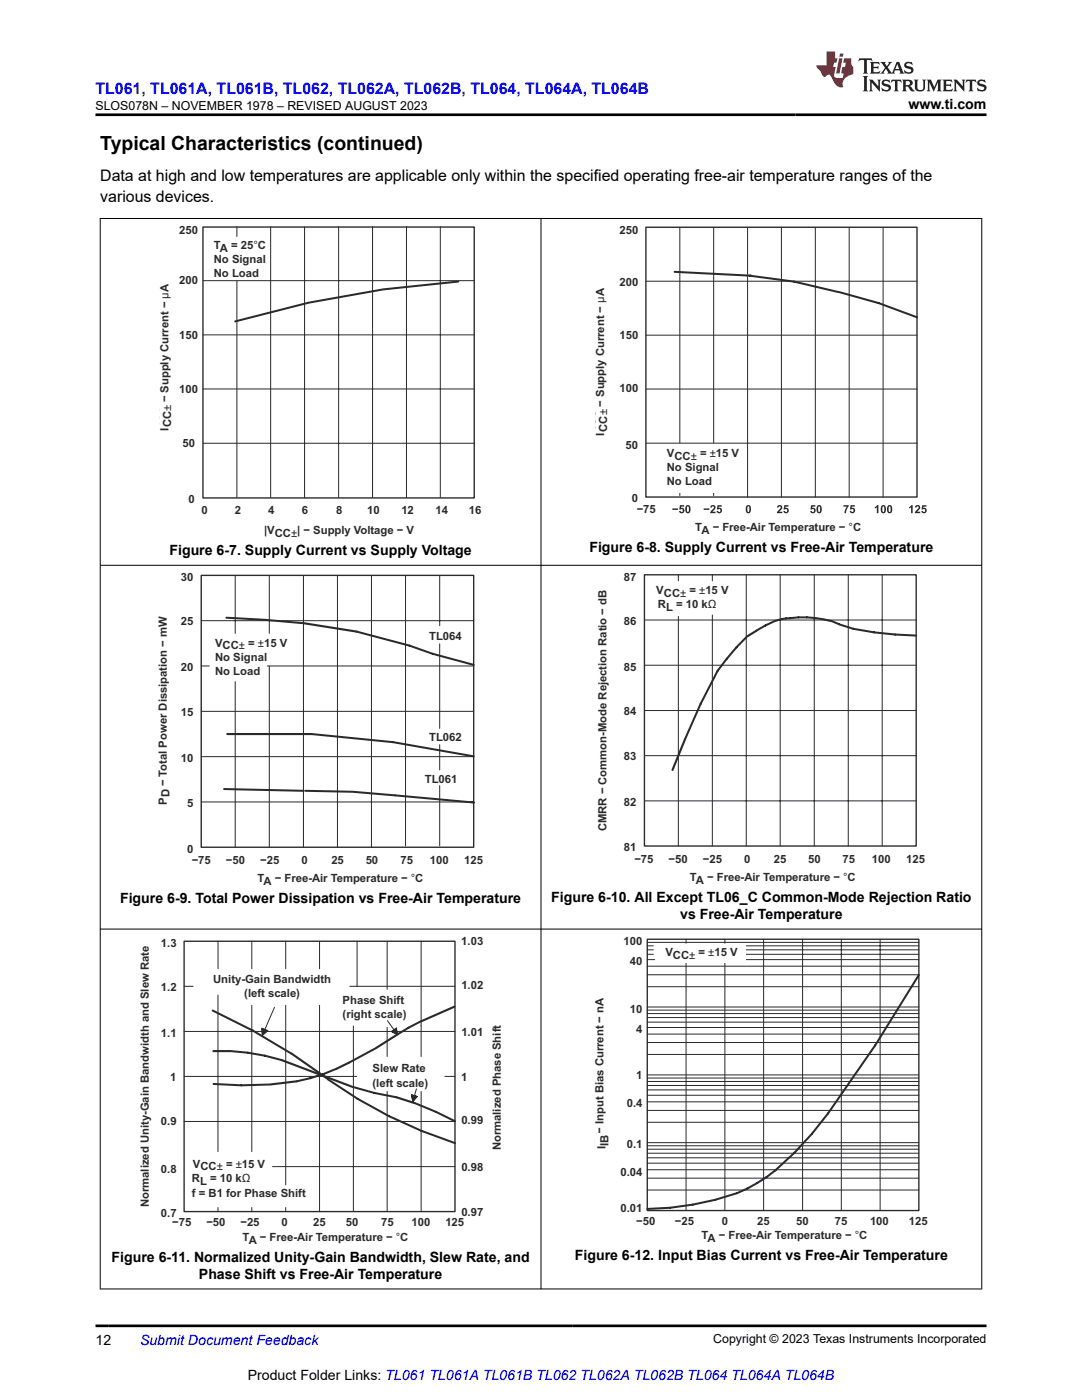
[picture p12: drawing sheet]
<svg xmlns="http://www.w3.org/2000/svg" width="216mm" height="279mm" viewBox="0 0 216 279" stroke-linecap="round" stroke-linejoin="round" font-family="sans-serif">
<path d="M40.5 45.3h54.1v54.1h-54.1z" fill="none" stroke="#2b292a" stroke-width=".27"/>
<path d="M91.4 56.2l-15 1.6-14.8 2.6-14.7 3.7" fill="none" stroke="#2b292a" stroke-width=".4"/>
<path d="M40.5 56h54.1M47.3 45.2v2M47.3 56v43.3M54 45.2v54.1M60.8 45.3v54.1M67.6 45.2v54.1M74.3 45.2v54.1M81.1 45.2v54.1M87.9 45.2v54.1M40.5 77.6h54.1M40.5 66.8h54.1M40.5 88.5h54.1" fill="none" stroke="#2b292a" stroke-width=".2"/>
<path d="M31.9 80.7h3.1v6.3h-3.1z" fill-rule="evenodd" fill="#fff"/>
<path d="M128.9 56.1h54.1M135.7 45.4v53.5M155.9 45.4v53.8M162.7 45.4v53.8M169.4 45.4v53.8M176.2 45.4v53.8M128.9 77.6h54.1M128.9 66.9h54.1" fill="none" stroke="#2b292a" stroke-width=".2"/>
<path d="M134.6 54.3l15.3 .7M149.6 55l8.9 1.2 8.7 2.1M167.5 58.3l7.8 2.2 7.7 2.8" fill="none" stroke="#2b292a" stroke-width=".4"/>
<path d="M128.9 45.4h54.1v53.8h-54.1z" fill="none" stroke="#2b292a" stroke-width=".27"/>
<path d="M134.2 101.5h1.1v.3h-1.1zM135.7 100.8h.8v.3h-.6v.3a.54 .54 0 0 1 .7 .4 .54 .54 0 0 1-.5 .6 .54 .54 0 0 1-.6-.4h.3l.1 .1a.27 .27 0 0 0 .3-.3 .27 .27 0 0 0-.4-.1h-.3zM136.9 101a.56 .56 0 0 1 .7-.1 .56 .56 0 0 1 .2 .7 .58 .58 0 0 1-.5 .8 .58 .58 0 0 1-.6-.8zM137.2 101.1l-.1 .1a.71 .71 0 0 0 .2 1 .9 .9 0 0 0 0-1.2zM140.4 101.5h1.1v.3h-1.1zM141.9 100.9a.55 .55 0 0 1 .8 .2 .55 .55 0 0 1-.3 .8l-.2 .2h.6v.3h-1.1l.6-.8a.24 .24 0 0 0 .2-.3 .24 .24 0 0 0-.2-.2 .24 .24 0 0 0-.3 .2h-.3zM143.2 100.8h.8v.3h-.6v.3a.54 .54 0 0 1 .7 .4 .54 .54 0 0 1-.5 .6 .54 .54 0 0 1-.6-.4h.3l.1 .1a.27 .27 0 0 0 .4-.3 .27 .27 0 0 0-.5-.1h-.3zM149 101a.56 .56 0 0 1 .7-.1 .56 .56 0 0 1 .1 .7 .58 .58 0 0 1-.5 .8 .58 .58 0 0 1-.5-.8zM149.2 101.1v.1a.71 .71 0 0 0 .1 1 .9 .9 0 0 0 0-1.2zM155.2 100.9a.55 .55 0 0 1 .8 .2 .55 .55 0 0 1-.3 .8l-.2 .2h.6v.3h-1.1l.6-.8a.24 .24 0 0 0 .2-.3 .24 .24 0 0 0-.2-.2 .24 .24 0 0 0-.2 .2h-.4zM156.5 100.8h.8v.3h-.6v.3a.54 .54 0 0 1 .7 .4 .54 .54 0 0 1-.4 .6 .54 .54 0 0 1-.7-.4h.3l.1 .1a.27 .27 0 0 0 .4-.3 .27 .27 0 0 0-.5-.1h-.3zM161.9 100.8h.8v.3h-.6v.3a.54 .54 0 0 1 .6 .4 .54 .54 0 0 1-.4 .6 .54 .54 0 0 1-.6-.4h.3l.1 .1a.27 .27 0 0 0 .3-.3 .27 .27 0 0 0-.4-.1h-.3zM163.1 101a.56 .56 0 0 1 .7-.1 .56 .56 0 0 1 .2 .7 .58 .58 0 0 1-.6 .8 .58 .58 0 0 1-.5-.8zM163.3 101.1v.1a.71 .71 0 0 0 .1 1 .9 .9 0 0 0 0-1.2zM168.3 100.8h1l-.5 1.6h-.3v-.2l.5-1.1h-.7zM169.7 100.8h.9v.3h-.6l-.1 .3a.54 .54 0 0 1 .7 .4 .54 .54 0 0 1-.4 .6 .54 .54 0 0 1-.7-.4h.4v.1a.27 .27 0 0 0 .4-.3 .27 .27 0 0 0-.5-.1h-.2zM174.6 101.2l.4-.4h.3v1.6h-.3v-1.2l-.4 .3zM175.9 101a.56 .56 0 0 1 .7-.1 .56 .56 0 0 1 .2 .7 .58 .58 0 0 1-.5 .8 .58 .58 0 0 1-.6-.8zM176.2 101.1l-.1 .1a.7 .7 0 0 0 .2 1 .9 .9 0 0 0 0-1.2zM177.1 101a.56 .56 0 0 1 .8-.1 .56 .56 0 0 1 .1 .7 .58 .58 0 0 1-.5 .8 .58 .58 0 0 1-.5-.8zM177.4 101.1l-.1 .1a.71 .71 0 0 0 .2 1 .9 .9 0 0 0 0-1.2zM181.4 101.2l.5-.4h.2v1.6h-.3v-1.2l-.4 .3zM182.7 100.9a.55 .55 0 0 1 .9 .2 .55 .55 0 0 1-.3 .8l-.3 .2h.6v.3h-1.1l.7-.8a.24 .24 0 0 0 .2-.3 .24 .24 0 0 0-.3-.2 .24 .24 0 0 0-.2 .2h-.3zM184 100.8h.8v.3h-.5l-.1 .3a.54 .54 0 0 1 .7 .4 .54 .54 0 0 1-.4 .6 .54 .54 0 0 1-.7-.4h.3l.1 .1a.27 .27 0 0 0 .4-.3 .27 .27 0 0 0-.5-.1h-.2z" fill="#2b292a"/>
<path d="M118.9 81.6h3v6.2h-3z" fill-rule="evenodd" fill="#fff"/>
<path d="M142.4 45.4v53.5" fill="none" stroke="#2b292a" stroke-width=".2"/>
<path d="M131.7 88.6h18.7v9.6h-18.7z" fill-rule="evenodd" fill="#fff"/>
<path d="M131.7 88.6h18.7v9.6h-18.7z" fill="none" stroke="#fff" stroke-width=".27"/>
<g fill="none" stroke="#2b292a" stroke-width=".2">
<path d="M149.2 45.4v53.8M128.9 88.4h54.1M46.9 114.8v11.6M53.7 114.8v11.6M60.6 114.8v54.3M67.3 114.8v54.3M74.1 114.8v54.3M80.9 114.8v54M87.7 114.8v10.1M40.2 132.9h1.6M40.2 123.9h54.3M46.9 136v33.1"/>
<path d="M53.3 132.9h41.2M53.7 132.9v36.2M87.7 128.5v16.9M40.2 151h54.3M40.2 142h54.3M87.7 148.6v5M40.2 160h54.3"/>
</g>
<path d="M45.2 123.3l7.6 .4 7.6 .7M71.1 126l10.6 2.8 4.6 1.7 8.2 2.2M44.7 157.5l15.9 .3M61 157.8l9.4 .2 24.1 2.2-.2-.2M62.2 146.5l16.2 1.6 16.1 2.8" fill="none" stroke="#2b292a" stroke-width=".4"/>
<path d="M40.2 114.8h54.3v54.3h-54.3z" fill="none" stroke="#2b292a" stroke-width=".27"/>
<path d="M31.6 157.2h3.3v4.6h-3.3z" fill-rule="evenodd" fill="#fff"/>
<g fill="none" stroke="#2b292a" stroke-width=".2">
<path d="M135.4 114.7v1.2M142.1 114.7v1.2M148.9 114.7v54.1M155.7 114.7v54.1M162.5 114.7v54.1M169.3 114.7v54.1M176 114.7v54.1M128.6 132.8h54.2M128.6 123.7h54.2M135.4 123v45.8M142.1 122.7v46.1M87.7 156.8v12"/>
<path d="M128.6 159.8h54.2M128.6 150.8h54.2M128.6 141.8h54.2M36.7 196.8h1.8M43.5 198.6v31.2M43.5 187.8v5.5M50.2 187.8v5.5M57 187.8v5.5M63.8 187.8v5.5M69.8 196.8h21M71.3 187.8v9.1M77.3 187.8v9.6"/>
<path d="M84 187.8v23.1M129.2 188.1h54.1M129.2 188.8h1.2M129.2 189.6h1.2M129.2 190.5h1.2M129.2 191.5h54.1M129.2 192.8h54.1M129.2 194.5h54.1M129.2 196.9h54.1M136.9 187.4v.8M136.9 191.5v50.1M144.6 187.4v.8"/>
<path d="M144.6 191.5v50.1M148.4 188.8h34.9M148.4 189.6h34.9M148.4 190.5h34.9M152.4 187.4v54.2M160.1 187.4v54.2M167.9 187.4v54.2M175.6 187.4v54.2M36.7 214.8h34.5M36.7 205.8h54.1M50.2 200.6v29.2M52.3 205.3v.2"/>
<path d="M52.4 205.4l-.1 .4M52.5 205.4l-.2 .6M52.6 205.4l-.3 .8M52.7 205.5l-.4 .9M52.8 205.5l-.5 1.1 1.1-.8M52.9 205.6l-.4 .9M53 205.6l-.3 .7M53.1 205.7l-.2 .5M53.2 205.7l-.2 .3M53.3 205.7l-.1 .2M54.8 201l-2.5 5.6v-1.3M57 200.6v35.9"/>
<path d="M63.8 200.6v41.2M70.5 204.8v37M77.3 205v5.9M77.3 217.8v24M77.3 203.7l2 2.8-1.2-.6 1-.7 .2 1.3-.7-1M78.2 205.8l.1 .2M78.3 205.7l.2 .4M78.4 205.7l.3 .5M78.4 205.6l.5 .7M78.5 205.6l.6 .8M78.7 205.5l.6 .8M78.8 205.4l.4 .7"/>
<path d="M78.9 205.4l.3 .4M78.9 205.3l.3 .3M79 205.2l.1 .2M82.2 218.5l-.1 .2M82.3 218.6l-.1 .4M82.4 218.6l-.1 .6M82.5 218.6l-.2 .8M82.6 218.6l-.3 1M82.8 218.7l-.3 1M82.9 218.7l-.2 .8M83 218.8l-.2 .5M83.1 218.8l-.1 .3"/>
<path d="M83.1 217.3l-.7 2.5-.3-1.3 1.2 .3-.9 1 .3-1.2M83.2 218.8l-.1 .2M84 217.8v24M88.8 214.8h2M129.2 201h54.1M129.2 201.6h54.1M129.2 202.3h54.1M129.2 203.1h54.1M129.2 204h54.1M129.2 205.1h54.1M129.2 206.4h54.1M129.2 208.1h54.1"/>
<path d="M129.2 210.4h54.1M129.2 214.5h54.1M129.2 219.9h54.1M129.2 218.6h54.1M129.2 217.5h54.1M129.2 216.6h54.1M129.2 215.8h54.1M129.2 215.1h54.1M36.7 223.8h54.1M54.4 232.8h36.4M129.2 228h54.1M129.2 224h54.1"/>
<path d="M129.2 221.6h54.1M129.2 228.7h54.1M129.2 229.4h54.1M129.2 230.2h54.1M129.2 231.1h54.1M129.2 232.1h54.1M129.2 233.4h54.1M129.2 235.1h54.1M129.2 237.5h54.1M43.5 241v.8M50.2 241v.8M57 241v.8"/>
</g>
<g fill="none" stroke="#2b292a" stroke-width=".42">
<path d="M60.6 124.4l10.5 1.6M150.9 125.9l-1.7 1M155.1 123.8l-.4 .1M164.5 123.6l1.4 .3M45.4 146.5h16.8M136.7 147.4l-2.5 6.3M42.6 209.8h3.4M56.1 211.5l14.1 5.4M58.2 210.3l7.2 5M59.2 215.8l-5.3 .6M69.6 212.1l-2.5 1.2M79.1 219l3.8 1.2"/>
<path d="M79.5 206.3l-4.6 2.9M90.7 200.9l-7.1 3.1"/>
</g>
<g fill="none" stroke="#2b292a" stroke-width=".4">
<path d="M149.1 127l-2.1 2.2-3.8 4.7-3.4 6.6-3 6.8M154.5 124l-3.5 1.8M164.3 123.6a21.8 21.8 0 0 0-9 .1M166 124l1.4 .6M167.5 124.6l2.8 .9 4.1 .7 4.2 .4 4.2 .2M183.3 194.6l-8.7 14-9.4 13.6a59.9 59.9 0 0 1-12.3 12.7 28.1 28.1 0 0 1-10.2 4.5l-4.5 1-4.5 .6-4.5 .3M42.4 201.7l8 4 7.7 4.6M42.6 216.3l5.5 .3 5.6-.2M46 209.8l3.4 .3 3.4 .6 3.3 .8M52.3 205.3l1.1 .5M65.4 215.4a92.4 92.4 0 0 0 25.4 12.7M67.1 213.3l-2.6 1-2.6 .9-2.7 .6"/>
<path d="M70.4 216.9l4.3 1.2 4.4 .9M74.8 209.3l-5.2 2.8M83.4 204.1l-3.7 2.1M83.1 220.3l3.9 1.6 3.8 1.9"/>
</g>
<path d="M128.6 114.7h54.2v54.1h-54.2zM36.7 187.8h54.1v54h-54.1zM129.2 187.4h54.1v54.2h-54.1z" fill="none" stroke="#2b292a" stroke-width=".27"/>
<g fill="#fff">
<path d="M130.8 188.6h18v3.5h-18z" fill-rule="evenodd"/>
<path d="M118.7 226.1h2.8v4.3h-2.8z" fill-rule="evenodd"/>
</g>
<path d="M19.9 43.6h176.1M20 43.5v213.8M107.9 43.5v213.8M195.9 43.5v213.8M19.9 112.8h176.1M19.9 185.4h176.1M19.9 257.2h176.1" fill="none" stroke="#000" stroke-width=".2"/>
<path d="M171.5 11.6l-.2 .6 .5-.2h.6v.1v2.2l-.2 .4h1l-.2-.4v-2.2v-.1h.5l.5 .2-.1-.6zM173.6 12.4l.2 .3v1.6l-.2 .4h1.9l.1-.6a1.08 1.08 0 0 1-1.3 .2v-.7h.6l.4 .2v-.7l-.4 .2h-.6v-.5l.2-.2a1 1 0 0 1 1 .3l-.1-.5zM175.7 12.4l.9 1.1-1 1.2h.9l-.2-.2 .5-.8 .4 .8-.2 .2h1.6l-.2-.2 .2-.5h.9l.1 .5-.1 .2h.9l-.2-.4-.8-1.9h-.5l-.9 2.1-.9-1.1 .9-1h-.8l.2 .2-.4 .6-.4-.6 .2-.2zM179 12.8l.4 1h-.7zM180.7 12.5a.65 .65 0 0 0-.2 .7 .65 .65 0 0 0 .6 .5l.6 .1 .1 .3a.79 .79 0 0 1-.7 .4 .79 .79 0 0 1-.7-.5l.1 .7 .2-.1a.93 .93 0 0 0 1.1 0 .93 .93 0 0 0 .4-.9 1.46 1.46 0 0 0-1.2-.6l-.1-.3a1.09 1.09 0 0 1 1.2 .2l-.2-.6-.1 .1-.5-.2zM172.2 15.2l.2 .4v2.2l-.2 .4h1l-.2-.4v-2.2l.2-.4zM173.4 15.9l.2 .4v1.5l-.2 .4h.8l-.3-.4 .1-1.3 1.6 1.8v-2l.2-.4h-.7l.1 .2 .1 1.1-1.2-1.3zM176.2 16a.65 .65 0 0 0-.2 .8 .65 .65 0 0 0 .6 .4l.6 .2 .1 .2a.79 .79 0 0 1-.7 .4 .79 .79 0 0 1-.7-.5l.1 .7 .2-.1a.93 .93 0 0 0 1.1 .1 .93 .93 0 0 0 .4-1 1.46 1.46 0 0 0-1.2-.5l-.1-.4a1.09 1.09 0 0 1 1.2 .2l-.1-.6-.2 .1-.5-.1zM177.9 15.9l-.1 .6a.63 .63 0 0 1 .8-.3v1.6l-.3 .4h1l-.2-.4v-1.6a.66 .66 0 0 1 .8 .3l-.1-.6zM180 15.9l.2 .4v1.5l-.2 .4h1l-.2-.2-.1-.7h.5l.1 .2a.79 .79 0 0 0 1.2 .6l-1-.9a.61 .61 0 0 0 .6-.6 .61 .61 0 0 0-.5-.7zM180.8 16.2h.1a.47 .47 0 0 1 .5 .1 .47 .47 0 0 1 .1 .5l-.1 .1-.7 .1zM182.3 15.9l.2 .2a2.27 2.27 0 0 0 .4 2 1.04 1.04 0 0 0 1.7-.7v-1.3l.2-.2h-.8l.2 .4v1.1a.6 .6 0 0 1-.6 .6 .6 .6 0 0 1-.6-.6v-1.1l.3-.4zM184.9 15.9l.2 .4v1.5l-.2 .4h.8l-.3-.4v-1.4l.9 1.9 .9-1.9v1.4l-.3 .4h1l-.2-.4v-1.5l.2-.4h-.8l-.7 1.5-.6-1.5zM188.1 15.9l.2 .4v1.5l-.2 .4h1.9l.1-.6a1.09 1.09 0 0 1-1.3 .2v-.7h.6l.4 .2v-.6l-.4 .2h-.6v-.6l.2-.1a1.01 1.01 0 0 1 1 .3l-.1-.6zM190.2 15.9l.3 .4v1.5l-.3 .4h.8l-.2-.4v-1.3l1.6 1.8v-2l.2-.4h-.7l.2 .2v1.1l-1.2-1.3zM192.8 15.9l-.1 .6a.63 .63 0 0 1 .8-.3v1.6l-.3 .4h1l-.2-.4v-1.6a.66 .66 0 0 1 .8 .3l-.1-.6zM195.2 16a.65 .65 0 0 0-.2 .8 .65 .65 0 0 0 .6 .4l.6 .2 .2 .2a.79 .79 0 0 1-.7 .4 .79 .79 0 0 1-.7-.5l.1 .7 .2-.1a.93 .93 0 0 0 1 .1 .93 .93 0 0 0 .5-1 1.46 1.46 0 0 0-1.3-.5v-.4a1.09 1.09 0 0 1 1.2 .2l-.2-.6-.2 .1-.5-.1z" fill="#231f20"/>
<path d="M164.9 10.3v2.7h-2l.1 .4 .8 1a.95 .95 0 0 0 1 .9 .59 .59 0 0 1 .5-.4 .59 .59 0 0 1 .5 .3l.4 .8a1.59 1.59 0 0 0 2.1 1.4 1.61 1.61 0 0 1 1-2.3l1-.3-.1-1.5a1.59 1.59 0 0 1-.3-1.7h-1.5l-.2 .9h.6l-.2 .9h-.5l-.2 .9v.3l.4 .1-.1 .9h-.7a.73 .73 0 0 1-1-.7l.3-1.5h-.5l.1-.9h.5l.2-.9h-.5v-1.3zM167.4 11.6l-.6 3.1h.7l.6-3.1zM167.6 10.7l-.1 .6h.7l.1-.6z" fill="#ed1c24"/>
<path d="M19 22.9h177.8M19 264.6h177.8" fill="none" stroke="#000" stroke-width=".53"/>
<text font-size="3.9" x="20" y="29.9">Typical Characteristics (continued)</text>
<text font-size="3.2" fill="#00f" x="19" y="18.7">TL061, TL061A, TL061B, TL062, TL062A, TL062B, TL064, TL064A, TL064B</text>
<g font-size="3.2">
<text x="20" y="36.1">Data at high and low temperatures are applicable only within the specified operating free-air temperature ranges of the</text>
<text x="20" y="40.3">various devices.</text>
</g>
<g font-size="2.8">
<text x="181.3" y="21.8">www.ti.com</text>
<text x="33.8" y="110.8">Figure 6-7. Supply Current vs Supply Voltage</text>
<text x="117.6" y="110.2">Figure 6-8. Supply Current vs Free-Air Temperature</text>
<text x="24" y="180.1">Figure 6-9. Total Power Dissipation vs Free-Air Temperature</text>
<text x="110" y="180">Figure 6-10. All Except TL06_C Common-Mode Rejection Ratio</text>
<text x="135.7" y="183.4">vs Free-Air Temperature</text>
<text x="22.3" y="251.9">Figure 6-11. Normalized Unity-Gain Bandwidth, Slew Rate, and</text>
<text x="114.7" y="251.4">Figure 6-12. Input Bias Current vs Free-Air Temperature</text>
<text x="39.7" y="255.2">Phase Shift vs Free-Air Temperature</text>
<text x="19" y="268.4">12</text>
<text x="49.4" y="275.3">Product Folder Links: TL061 TL061A TL061B TL062 TL062A TL062B TL064 TL064A TL064B</text>
</g>
<text font-size="2.8" fill="#00f" x="27.9" y="268.4">Submit Document Feedback</text>
<g font-size="2.5">
<text x="19" y="21.9">SLOS078N – NOVEMBER 1978 – REVISED AUGUST 2023</text>
<text x="142.3" y="268.1">Copyright © 2023 Texas Instruments Incorporated</text>
</g>
<g font-size="2.3" fill="#2b292a">
<text x="35.8" y="46.7">250</text>
<text x="123.6" y="46.7">250</text>
<text x="42.7" y="49.8">TA = 25°C</text>
<text x="42.7" y="52.6">No Signal</text>
<text x="35.8" y="56.6">200</text>
<text x="42.7" y="55.4">No Load</text>
<text x="123.6" y="57.1">200</text>
<text x="35.8" y="67.7">150</text>
<text x="123.6" y="67.7">150</text>
<text x="35.8" y="78.4">100</text>
<text x="123.6" y="78.2">100</text>
<text x="33.6" y="86.1" transform="rotate(-90 33.6 86.1)">ICC±</text>
<text x="33.6" y="84.8" transform="rotate(-90 33.6 84.8)">ICC − Supply Current − µA</text>
<text x="36.4" y="89.3">50</text>
<text x="120.6" y="86.9" transform="rotate(-90 120.6 86.9)">I ICC − Supply Current − µA</text>
<text x="121.1" y="86.2" transform="rotate(-90 121.1 86.2)">CC±</text>
<text x="124.8" y="89.5">50</text>
<text x="133.1" y="91.2">VCC± = ±</text>
<text x="133.1" y="94">No Signal</text>
<text x="142.9" y="91.2">15 V</text>
<text x="37.6" y="100.3">0</text>
<text x="126.1" y="100.3">0</text>
<text x="133.1" y="96.8">No Load</text>
<text x="40.2" y="102.5">0</text>
<text x="46.9" y="102.5">2</text>
<text x="52.7" y="106.6">|VCC±| − Supply Voltage − V</text>
<text x="53.5" y="102.5">4</text>
<text x="60.2" y="102.5">6</text>
<text x="67" y="102.5">8</text>
<text x="73.3" y="102.5">10</text>
<text x="80.1" y="102.5">12</text>
<text x="86.9" y="102.5">14</text>
<text x="93.5" y="102.5">16</text>
<text x="127" y="102.4">−75</text>
<text x="138.7" y="106.1">TA − Free-Air Temperature − °C</text>
<text x="36.1" y="115.9">30</text>
<text x="124.5" y="115.9">87</text>
<text x="131" y="118.5">VCC± = ±15 V</text>
<text x="36.1" y="124.7">25</text>
<text x="124.5" y="124.7">86</text>
<text x="131.3" y="121.3">RL = 10 kΩ</text>
<text x="42.9" y="129">VCC± = ±15 V</text>
<text x="42.9" y="131.9">No Signal</text>
<text x="85.6" y="127.8">TL064</text>
<text x="36.1" y="134">20</text>
<text x="42.9" y="134.7">No Load</text>
<text x="124.5" y="133.8">85</text>
<text x="36.1" y="142.8">15</text>
<text x="124.5" y="142.8">84</text>
<text x="85.6" y="147.9">TL062</text>
<text x="36.1" y="152.1">10</text>
<text x="124.5" y="151.6">83</text>
<text x="33.3" y="160.7" transform="rotate(-90 33.3 160.7)">PD</text>
<text x="33.3" y="160.7" transform="rotate(-90 33.3 160.7)">PD − Total Power Dissipation − mW</text>
<text x="37.4" y="161">5</text>
<text x="84.8" y="156.2">TL061</text>
<text x="124.5" y="160.8">82</text>
<text x="121" y="165.9" transform="rotate(-90 121 165.9)">CMRR − Common-Mode Rejection Ratio − dB</text>
<text x="37.4" y="170.2">0</text>
<text x="38.2" y="172.4">−75</text>
<text x="45.1" y="172.4">−50</text>
<text x="51.9" y="172.4">−25</text>
<text x="60.2" y="172.4">0</text>
<text x="66.1" y="172.4">25</text>
<text x="73" y="172.4">50</text>
<text x="79.9" y="172.4">75</text>
<text x="85.8" y="172.4">100</text>
<text x="92.6" y="172.4">125</text>
<text x="124.5" y="169.9">81</text>
<text x="126.6" y="172.1">−75</text>
<text x="133.4" y="172.1">−50</text>
<text x="140.3" y="172.1">−25</text>
<text x="148.5" y="172.1">0</text>
<text x="154.4" y="172.1">25</text>
<text x="161.2" y="172.1">50</text>
<text x="168.1" y="172.1">75</text>
<text x="174" y="172.1">100</text>
<text x="180.8" y="172.1">125</text>
<text x="51.4" y="176">TA − Free-Air Temperature − °C</text>
<text x="137.6" y="175.9">TA − Free-Air Temperature − °C</text>
<text x="32.1" y="188.9">1.3</text>
<text x="92.1" y="188.5">1.03</text>
<text x="124.4" y="188.5">100</text>
<text x="132.8" y="190.9">VCC± = ±15 V</text>
<text x="32.1" y="197.7">1.2</text>
<text x="42.5" y="196.2">Unity-Gain Bandwidth</text>
<text x="92.1" y="197.3">1.02</text>
<text x="125.7" y="192.5">40</text>
<text x="48.7" y="199">(left scale)</text>
<text x="68.4" y="200.3">Phase Shift</text>
<text x="68.4" y="203.1">(right scale)</text>
<text x="125.7" y="202.2">10</text>
<text x="32.1" y="206.9">1.1</text>
<text x="92.1" y="206.7">1.01</text>
<text x="126.9" y="206.2">4</text>
<text x="34" y="215.7">1</text>
<text x="74.3" y="214">Slew Rate</text>
<text x="92" y="215.7">1</text>
<text x="126.9" y="215.4">1</text>
<text x="74.3" y="216.9">(left scale)</text>
<text x="125.1" y="221">0.4</text>
<text x="32.1" y="224.6">0.9</text>
<text x="92.1" y="224.4">0.99</text>
<text x="38.5" y="233">VCC± = ±15 V</text>
<text x="92.1" y="233.6">0.98</text>
<text x="99.9" y="229.6" transform="rotate(-90 99.9 229.6)">Normalized Phase Shift</text>
<text x="120.4" y="229.7" transform="rotate(-90 120.4 229.7)">IIB − Input Bias Current − nA</text>
<text x="120.8" y="229.4" transform="rotate(-90 120.8 229.4)">IIB</text>
<text x="125.1" y="229">0.1</text>
<text x="32.1" y="234.1">0.8</text>
<text x="38.3" y="236">RL = 10 kΩ</text>
<text x="38.3" y="238.9">f = B1 for Phase Shift</text>
<text x="123.8" y="234.6">0.04</text>
<text x="29.7" y="241" transform="rotate(-90 29.7 241)">Normalized Unity-Gain Bandwidth and Slew Rate</text>
<text x="32.1" y="242.9">0.7</text>
<text x="34.4" y="244.7">−75</text>
<text x="41.2" y="244.7">−50</text>
<text x="48" y="244.7">−25</text>
<text x="56.2" y="244.7">0</text>
<text x="62.5" y="244.7">25</text>
<text x="69" y="244.7">50</text>
<text x="76.1" y="244.7">75</text>
<text x="82.1" y="244.7">100</text>
<text x="88.9" y="244.7">125</text>
<text x="92.1" y="242.6">0.97</text>
<text x="123.8" y="241.9">0.01</text>
<text x="127" y="244.5">−50</text>
<text x="134.7" y="244.5">−25</text>
<text x="144.1" y="244.5">0</text>
<text x="151.1" y="244.5">25</text>
<text x="158.9" y="244.5">50</text>
<text x="166.6" y="244.5">75</text>
<text x="173.6" y="244.5">100</text>
<text x="181.4" y="244.5">125</text>
<text x="48.4" y="247.7">TA − Free-Air Temperature − °C</text>
<text x="140" y="247.3">TA − Free-Air Temperature − °C</text>
</g>
</svg>
